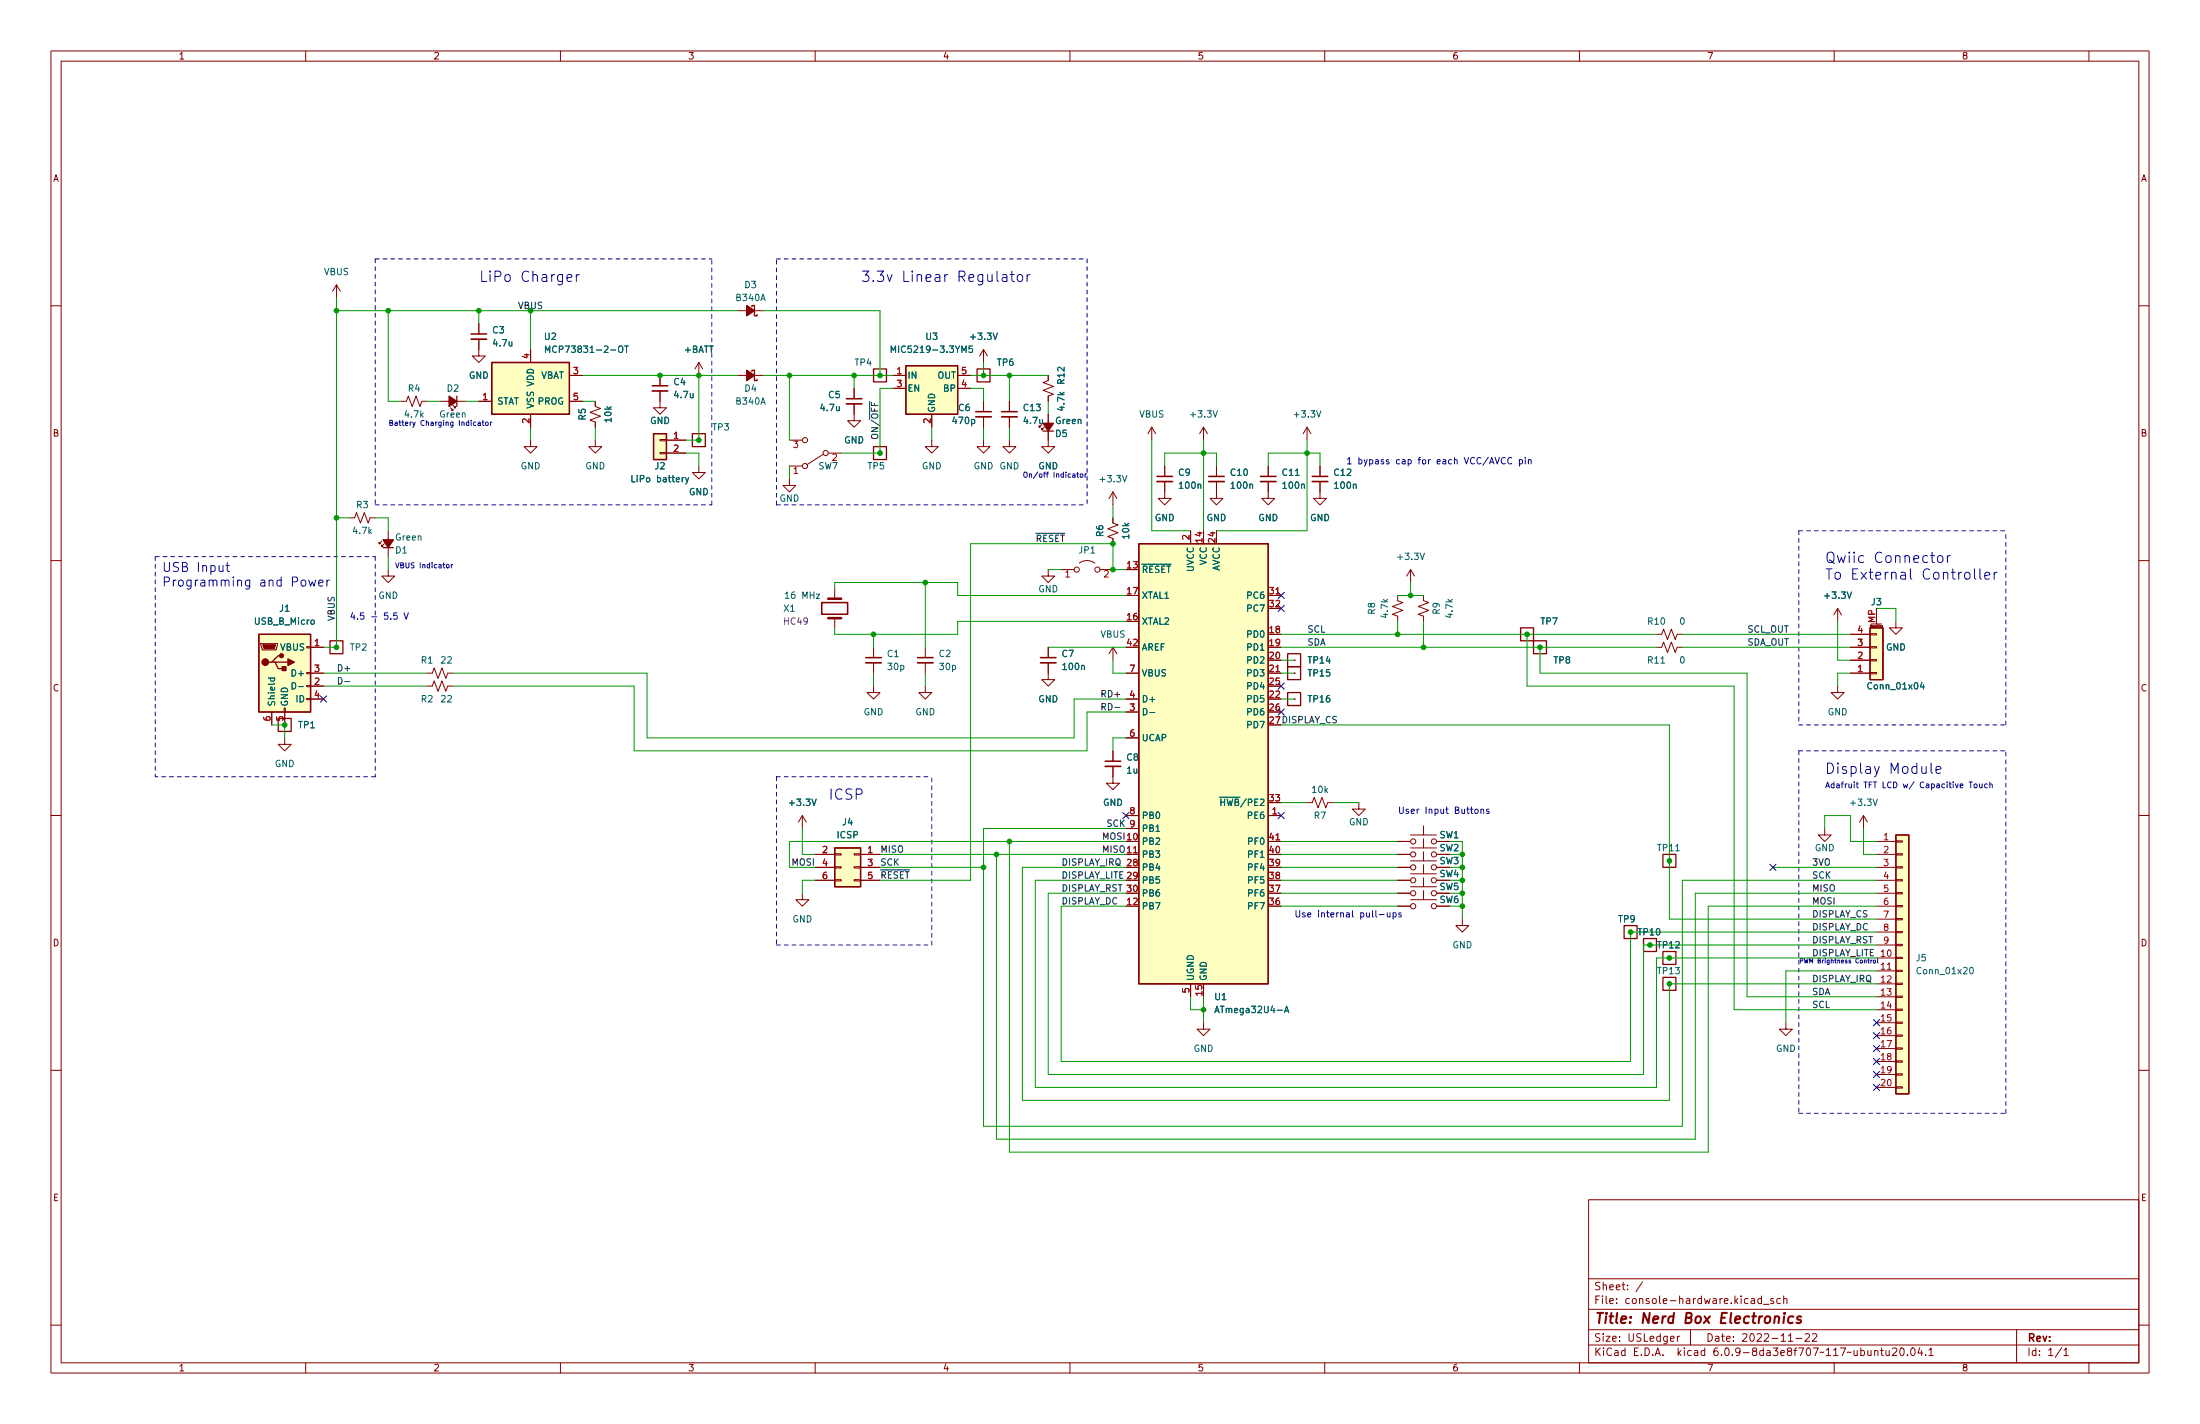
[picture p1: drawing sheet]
<svg xmlns="http://www.w3.org/2000/svg" width="432mm" height="279mm" viewBox="0 0 432 279" stroke-linecap="round" stroke-linejoin="round" font-family="sans-serif">
<g fill="none" stroke="#840000" stroke-width=".2">
<path d="M10 10h411.8v259.4h-411.8zM12 12h407.8v255.4h-407.8zM60 10v2M110 10v2M160 10v2M210 10v2M260 10v2M310 10v2M360 10v2M410 10v2M10 60h2M66 55.9l-.7 1.3"/>
<path d="M66 55.9v2.5M66 55.9l.8 1.3M419.8 60h2M78.7 78.7h1.1l.3-1 .8 2.1 .8-2.1 .7 2.1 .4-1.1h1M86.4 78.7h5M88.9 79.5l.5 .5h-.2h.2v-.2M94 66.5v3.4h1.2l-1.2 1.2-1.3-1.2h1.3M94 63.5v2M94 78.7h2.5M104.1 68.6v2.5M111.8 73.7h2.5M111.8 78.7h2.5"/>
<path d="M116.8 78.7v1.1l1.1 .3-2.1 .8 2.1 .8-2.1 .7 1 .4v1M129.5 76.7v3.3h1.3l-1.3 1.3-1.2-1.3h1.2M129.5 73.7v2M137.2 71.1l-.8 1.3M137.2 71.1v2.6M137.2 71.1l.7 1.3M144.8 73.7h5.1M144.8 61h5.1M167.6 79.2v3.4h1.3l-1.3 1.2-1.2-1.2h1.2M167.6 76.2v2M172.7 73.7h.1M175.3 73.7h2.5"/>
<path d="M175.3 76.2h2.5M188 73.7h2.5M188 76.2h2.5M193 73.7h.1M193 68.6v2.5M193 78.7v2.1M193 68.6l-.7 1.3M193 68.6l.8 1.3M198.1 78.7v2.1M205.7 73.7v1l-1 .4 2.1 .7-2.1 .8 2.1 .7-1.1 .4v1M104.1 86.4v1.2h1.3l-1.3 1.3-1.2-1.3h1.2M104.1 81.3v2.5"/>
<path d="M116.8 86.4v1.2h1.3l-1.3 1.3-1.2-1.3h1.2M129.5 88.8h1.3v.2h-1.3zM129.5 86.2h1.3v.3h-1.3zM130.8 86.4h3.8M130.8 88.9h3.8M137.2 91.4v1.3h1.2l-1.2 1.3-1.3-1.3h1.3M137.2 86.4h.1M154.9 94v1.3h1.3l-1.3 1.2-1.2-1.2h1.2M154.9 86.4h2.6M154.9 91.4h2.6M161.5 89.2l-3.1 2M162.6 88.9h2.5"/>
<path d="M172.7 88.9h.1M182.9 86.4v1.2h1.2l-1.2 1.3-1.3-1.3h1.3M182.9 81.3v2.5M193 86.4v1.2h1.3l-1.3 1.3-1.2-1.3h1.2M193 81.8v2M198.1 86.4v1.2h1.3l-1.3 1.3-1.3-1.3h1.3M198.1 81.8v2M205 83.8l-.5 .5v-.2v.2h.2M205.7 81.3v6.3h1.3l-1.3 1.3-1.2-1.3h1.2M218.4 96.5l-.7 1.3M218.4 96.5v2.6M218.4 96.5l.8 1.3"/>
<path d="M226.1 83.8l-.8 1.3M226.1 83.8v2.6M226.1 83.8l.7 1.3M228.6 94.5v3.3h1.3l-1.3 1.3-1.3-1.3h1.3M228.6 91.4v2.1M236.2 83.8l-.7 1.3M236.2 83.8v2.6M236.2 83.8l.8 1.3M238.8 94.5v3.3h1.2l-1.2 1.3-1.3-1.3h1.3M238.8 91.4v2.1M248.9 94.5v3.3h1.3l-1.3 1.3-1.3-1.3h1.3M248.9 91.4v2.1"/>
<path d="M256.5 83.8l-.7 1.3M256.5 83.8v2.6M256.5 83.8l.8 1.3M259.1 94.5v3.3h1.2l-1.2 1.3-1.3-1.3h1.3M259.1 91.4v2.1M10 110h2M68.6 101.6h1l.4-1 .7 2 .8-2 .8 2 .3-1h1.1M74.9 106.2l-.5 .5v-.3v.3h.3M75.4 106.7l-.5 .5v-.3v.3h.3M76.2 111.8v1.2h1.3l-1.3 1.3-1.3-1.3h1.3M76.2 104.1v5.1M163.8 115.6v1.9"/>
<path d="M205.7 111.8v1.2h1.3l-1.3 1.3-1.2-1.3h1.2M208.3 111.8h2.5M211.8 110.5l.2-.1a2.54 2.54 0 0 1 2.9 .1M215.9 111.8h2.5M218.4 101.6v1l1.1 .4-2.1 .8 2.1 .7-2.1 .8 1 .4v1M233.7 104.1v2.6M248.9 116.8h2.6M274.3 116.8v1.1l1 .3-2 .8 2 .8-2 .7 1 .4v1M276.9 111.8l-.8 1.2M276.9 111.8v2.5M276.9 111.8l.7 1.2M279.4 116.8v1.1l1 .3-2 .8 2 .8-2 .7 1 .4v1"/>
<path d="M360.7 119.4l-.8 1.3M360.7 119.4v2.5M360.7 119.4l.7 1.3M368.3 119.4v3M419.8 110h2M51.2 126.2h3.3v.3l-.3 1h-2.8zM53.3 139.7v2.5M55.8 138.9h.2v.8h-.2zM55.9 139.7v2.5M60.2 137h.8v.3h-.8zM60.2 134.5h.8v.2h-.8zM60.2 132h.8v.2h-.8z"/>
<path d="M60.2 126.9h.8v.2h-.8zM61 127h2.5M61 134.6h2.5M61 132.1h2.5M61 137.2h2.5M66 127h.1M83.8 132.1h1l.4-1 .8 2 .7-2 .8 2 .4-1h1M83.8 134.6h1l.4-1 .8 2 .7-2 .8 2 .4-1h1M163.8 121.3v1.9M171.4 134.6v1.3h1.3l-1.3 1.3-1.2-1.3h1.2M171.4 127v2M171.4 130v2.1"/>
<path d="M181.6 134.6v1.3h1.3l-1.3 1.3-1.3-1.3h1.3M181.6 127v2M181.6 130v2.1M205.7 130v3.4h1.3l-1.3 1.2-1.2-1.2h1.2M205.7 127v2M218.4 127v2.5M218.4 127l-.7 1.3M218.4 127l.8 1.3M221 132.1h2.5M221 137.2h2.5M221 139.7h2.5M248.9 132.1h2.6"/>
<path d="M254 132.1h.1M254 129.5h.1M254 137.2h.1M299.7 124.5h.1M302.3 127h.1M325.1 127h1l.4-1 .8 2 .7-2 .8 2 .4-1h1M325.1 124.5h1l.4-1.1 .8 2.1 .7-2.1 .8 2.1 .4-1h1M360.7 134.6v1.3h1.2l-1.2 1.3-1.3-1.3h1.3M363.2 127h3.8M363.2 132.1h3.8M363.2 129.5h3.8M363.2 124.5h3.8"/>
<path d="M367 124.3h1.3v.3h-1.3zM367 126.9h1.3v.2h-1.3zM367 129.4h1.3v.3h-1.3zM367 132h1.3v.2h-1.3zM367.3 122.4h2M369.5 122.7v.3l-.2 .1M369.5 122.7l-.2 .1 .2 .2M372.1 121.9v1.3h1.3l-1.3 1.3-1.3-1.3h1.3M10 160h2M55.9 144.8v1.3h1.2l-1.2 1.2-1.3-1.2h1.3M55.9 142.2h.1M218.4 150.4v3.3h1.3l-1.3 1.2-1.2-1.2h1.2"/>
<path d="M218.4 147.3v2.1M221 144.8h2.5M256.5 157.5h1.1l.3-1 .8 2 .8-2 .7 2 .4-1h1M266.7 157.5v1.3h1.3l-1.3 1.2-1.3-1.2h1.3M419.8 160h2M157.5 175.3v1.2h1.2l-1.2 1.3-1.3-1.3h1.3M157.5 160l-.8 1.3M157.5 160v2.6M157.5 160l.7 1.3M160 167.6h3.8M160 170.2h3.8M160 172.7h3.8"/>
<path d="M163.8 172.6h1.3v.2h-1.3zM163.8 170.1h1.3v.2h-1.3zM163.8 167.5h1.3v.3h-1.3zM167.6 172.6h1.3v.2h-1.3zM167.6 170.1h1.3v.2h-1.3zM167.6 167.5h1.3v.3h-1.3zM168.9 167.6h3.8M168.9 170.2h3.8M168.9 172.7h3.8M221 160h2.5M221 167.6h2.5M221 162.6h2.5"/>
<path d="M248.9 160h2.6M248.9 165.1h2.6M274.3 177.8h2.6M274.3 167.6h2.6M274.3 165.1h2.6M274.3 170.2h2.6M274.3 172.7h2.6M274.3 175.3h2.6M276.9 176.5h5M276.9 166.4h5M276.9 163.8h5M276.9 171.5h5"/>
<path d="M276.9 174h5M276.9 168.9h5M279.4 162.1v1.7M279.4 164.6v1.8M279.4 167.1v1.8M279.4 169.7v1.8M279.4 172.2v1.8M279.4 174.8v1.7M281.9 177.8h2.6M281.9 167.6h2.6M281.9 165.1h2.6M281.9 170.2h2.6"/>
<path d="M281.9 172.7h2.6M281.9 175.3h2.6M327.7 168.9h.1M358.1 162.6v1.2h1.3l-1.3 1.3-1.2-1.3h1.2M365.8 160l-.8 1.3M365.8 160v2.6M365.8 160l.7 1.3M368.3 177.8h3.8M368.3 167.6h3.8M368.3 165.1h3.8M368.3 170.2h3.8M368.3 172.7h3.8"/>
<path d="M368.3 175.3h3.8M372.1 177.7h1.3v.2h-1.3zM372.1 175.1h1.3v.3h-1.3zM372.1 172.6h1.3v.2h-1.3zM372.1 170.1h1.3v.2h-1.3zM372.1 167.5h1.3v.3h-1.3zM372.1 165h1.3v.2h-1.3zM233.7 193v2.6M287 180.3v1.3h1.3l-1.3 1.3-1.3-1.3h1.3M320 182.9h.1M323.8 185.4h.1M327.7 188h.1"/>
<path d="M327.7 193h.1M368.3 188h3.8M368.3 190.5h3.8M368.3 193h3.8M368.3 195.6h3.8M368.3 198.1h3.8M368.3 180.3h3.8M368.3 182.9h3.8M368.3 185.4h3.8M372.1 198h1.3v.2h-1.3zM372.1 195.5h1.3v.2h-1.3zM372.1 192.9h1.3v.3h-1.3z"/>
<path d="M372.1 190.4h1.3v.2h-1.3zM372.1 187.8h1.3v.3h-1.3zM372.1 185.3h1.3v.2h-1.3zM372.1 182.8h1.3v.2h-1.3zM372.1 180.2h1.3v.3h-1.3zM10 210h2M236.2 200.7v1.2h1.3l-1.3 1.3-1.3-1.3h1.3M350.5 200.7v1.2h1.3l-1.3 1.3-1.3-1.3h1.3M368.3 200.7h3.8M368.3 203.2h3.8M368.3 205.7h3.8M368.3 208.3h3.8"/>
<path d="M368.3 210.8h3.8M368.3 213.4h3.8M372.1 213.2h1.3v.3h-1.3zM372.1 210.7h1.3v.2h-1.3zM372.1 208.2h1.3v.2h-1.3zM372.1 205.6h1.3v.3h-1.3zM372.1 203.1h1.3v.2h-1.3zM372.1 200.5h1.3v.3h-1.3zM419.8 210h2M311.8 235.4h108v32h-108zM10 260h2M311.8 256.9h108"/>
<path d="M311.8 250.9h108M322.4 251.5l-1.3 1.9M345.7 254.9l-.4-.1-.3 .3 .2 .6h.5M345.7 254.3v1.5M346.1 255.9h1.1M348.1 254.9l-.4-.1-.2 .2 .1 .2 .5 .2v.3h-.6M349.4 254.9l-.4-.1-.3 .3 .2 .6h.5M350.1 254.9l.2-.1 .4 .1v.9M350.1 254.3v1.5M419.8 260h2M60 267.4v2M110 267.4v2"/>
<path d="M160 267.4v2M210 267.4v2M260 267.4v2M310 267.4v2M311.8 263.9h108M311.8 260.9h108M327.9 262.7l.7-.2-.1-.3h-.4l-.2 .2v.7h.6M329.2 262.2v1M329.7 262.2l-.5 .3M331.8 260.9v3M351 263.2h.9M352.5 262.6h1.2"/>
<path d="M354.3 261.8l.6-.1 .3 .4-1 1.1h1M355.7 261.8l.6-.1 .2 .1 .1 .3-.9 1.1h.9M360 267.4v2M367.9 265.1l.3-.1h.3l.1 1M367.9 265v1M369.1 265h.6M369.3 264.5v1.3l.4 .2M370.2 265v.9l.4 .1 .2-.2M370.8 265v1M371.4 264.6l.6-.1 .2 .1 .1 .3-.9 1.1h.9M373.1 264.5h.1a.8 .8 0 0 1 .6 .7 .8 .8 0 0 1-.6 .8 1 1 0 0 1-.1-1.5zM374.4 265.8v.2"/>
<path d="M375.2 264.5h.2a.8 .8 0 0 1 .5 .7 .8 .8 0 0 1-.5 .8 .99 .99 0 0 1-.2-1.5zM376.8 264.4l-.4 1.1h1M377.2 265v1M377.9 265.8v.2M378.6 264.9l.4-.4v1.5M378.6 266h.8M395.8 260.9v6.5M404.7 264.4l-1.3 1.9M405.1 264.9l.4-.4v1.5M405.1 266h.8M410 267.4v2"/>
<circle cx="158" cy="86.4" r=".51"/>
<circle cx="158" cy="91.4" r=".51"/>
<circle cx="162.1" cy="88.9" r=".51"/>
<circle cx="211.3" cy="111.8" r=".51"/>
<circle cx="215.4" cy="111.8" r=".51"/>
<circle cx="277.4" cy="167.6" r=".51"/>
<circle cx="277.4" cy="175.3" r=".51"/>
<circle cx="277.4" cy="177.8" r=".51"/>
<circle cx="277.4" cy="170.2" r=".51"/>
<circle cx="277.4" cy="172.7" r=".51"/>
<circle cx="277.4" cy="165.1" r=".51"/>
<circle cx="281.4" cy="165.1" r=".51"/>
<circle cx="281.4" cy="177.8" r=".51"/>
<circle cx="281.4" cy="172.7" r=".51"/>
<circle cx="281.4" cy="167.6" r=".51"/>
<circle cx="281.4" cy="175.3" r=".51"/>
<circle cx="281.4" cy="170.2" r=".51"/>
</g>
<path d="M350.2 258.3l-.2 1.3M350.3 257.6v.2M352 258.4a.66 .66 0 0 0-1 .3l-.1 .5 .2 .3h.7M353.5 258.4a.49 .49 0 0 0-.8 .3l.3 .2 .4 .1 .1 .3-.3 .3-.6-.1" fill="none" stroke="#840000" stroke-width=".4"/>
<g fill="none" stroke="#840000" stroke-width=".33">
<path d="M92.5 66.5h3M128 76.7h3.1M166.1 79.2h3.1M191.5 81.8h3.1M196.6 81.8h3M227.1 94.5h3M237.2 94.5h3.1M247.4 94.5h3M257.6 94.5h3M169.9 130h3.1M180.1 130h3M204.2 130h3.1"/>
<path d="M216.9 150.4h3.1"/>
</g>
<g fill="none" stroke="#840000" stroke-width=".3">
<path d="M92.5 65.5h3M128 75.7h3.1M166.1 78.2h3.1M191.5 80.8h3.1M196.6 80.8h3M227.1 93.5h3M237.2 93.5h3.1M247.4 93.5h3M257.6 93.5h3M161.3 118.2h5.1v2.3h-5.1zM169.9 129h3.1M180.1 129h3"/>
<path d="M204.2 129h3.1M216.9 149.4h3.1"/>
</g>
<g fill="none" stroke="#840000" stroke-width=".25">
<path d="M89.7 77.7v2.1M96.5 71.1h15.3v10.2h-15.3zM147.6 72.9v-.3h.5v2.1h.5v-.3M147.6 60.2v-.3h.5v2.1h.5v-.3M171.4 72.4h2.6v2.5h-2.6zM177.8 71.8h10.2v9.5h-10.2zM191.8 72.4h2.5v2.5h-2.5zM128.3 85.1h2.5v5.1h-2.5zM135.9 85.1h2.5v2.5h-2.5zM171.4 87.6h2.6v2.6h-2.6zM204.7 84.6h2.1M75.2 107.4h2"/>
<path d="M223.5 106.7h25.4v86.3h-25.4zM50.8 124.5h10.2v15.2h-10.2zM53.3 129.9h.7l.6 1.3h1.3M54 129.9h2.5M55.2 128.7h-.6l-1.3 1.2h-.6M64.8 125.7h2.5v2.6h-2.5zM252.7 130.8h2.6v2.6h-2.6zM252.7 128.3h2.6v2.5h-2.6zM252.7 135.9h2.6v2.5h-2.6zM298.4 123.2h2.6v2.5h-2.6zM301 125.7h2.5v2.6h-2.5zM367 123.2h2.6v10.2h-2.6z"/>
<path d="M54.6 141h2.5v2.5h-2.5zM163.8 166.4h5.1v7.6h-5.1zM326.4 167.6h2.5v2.6h-2.5zM372.1 163.8h2.5v50.8h-2.5zM318.8 181.6h2.5v2.6h-2.5zM322.6 184.2h2.5v2.5h-2.5zM326.4 186.7h2.5v2.5h-2.5zM326.4 191.8h2.5v2.5h-2.5z"/>
</g>
<g fill="#ffffc2" stroke="#ffffc2" stroke-width=".2">
<path d="M177.8 71.8h10.2v9.5h-10.2z"/>
<path d="M50.8 124.5h10.2v15.2h-10.2z"/>
<path d="M372.1 163.8h2.5v50.8h-2.5z"/>
<path d="M367 123.2h2.6v10.2h-2.6z"/>
<path d="M223.5 106.7h25.4v86.3h-25.4z"/>
<path d="M128.3 85.1h2.5v5.1h-2.5z"/>
<path d="M163.8 166.4h5.1v7.6h-5.1z"/>
<path d="M96.5 71.1h15.3v10.2h-15.3z"/>
</g>
<g fill="none" stroke="#006464" stroke-width=".2">
<path d="M107.1 69.2v-1.3l.4 .9 .4-.9v1.3M122.6 67.9h.7M123 67.9v1.3M174.9 69.2v-1.3l.5 .9 .4-.9v1.3M190.8 67.9h-.6v.6l.1-.1h.5l.1 .2-.1 .4-.1 .2-.5-.2M134.6 93.7l.3 .9M135.2 93.7l-.5 1.2-.1 .1M52.6 133h1.3M53.1 133v.4l.2 .2 .6-.1v-.5M57.3 133.9a.64 .64 0 0 1 .8 .7 .64 .64 0 0 1-.8 .6zM225.7 139.8h.9M377.2 133.9l-.3 .9h.8"/>
<path d="M377.5 134.3v.9M238.4 198.7l.5-1.3 .4 1.3M238.6 198.3h.6M252.1 198.7l.4-1.3 .5 1.3M252.2 198.3h.6M386.8 189.9l.1-.1a.68 .68 0 0 1 .4 .6 .68 .68 0 0 1-.4 .7 .85 .85 0 0 1-.1-1.2z"/>
</g>
<g fill="#840000" stroke="#840000" stroke-width=".25">
<path d="M56.5 129.3l1.3 .6-1.3 .7z"/>
<path d="M55.4 130.8h.7v.8h-.7z"/>
<path d="M75.2 105.9h2l-1 1.5z"/>
<path d="M146.6 72.6l1.5 1.1-1.5 1z"/>
<path d="M204.7 83.1h2.1l-1.1 1.5z"/>
<path d="M146.6 59.9l1.5 1.1-1.5 1z"/>
<path d="M88.1 77.7l1.6 1-1.6 1.1z"/>
<circle cx="52.1" cy="129.9" r=".63"/>
<circle cx="55.2" cy="128.7" r=".38"/>
</g>
<path d="M51.6 126.5h2.5l-.3 .8h-2z" fill="#840000" stroke="#840000" stroke-width=".2"/>
<path d="M162.6 117.5h2.5M162.6 121.3h2.5" fill="none" stroke="#840000" stroke-width=".51"/>
<path d="M66.4 132.9a.64 .64 0 0 1 .8 .7 .64 .64 0 0 1-.8 .6zM67.7 133.7h1M218.8 138.8h1" fill="none" stroke="#0f0f0f" stroke-width=".2"/>
<g fill="none" stroke="#0000c2" stroke-width=".2">
<path d="M111.3 54.5l.9-.1v-.4l-.6-.1-.3 .3 .1 .9h.8M113.1 53.9v1.3M113.7 53.9l-.4 .1-.2 .3M196.8 54h.7l.1 1.2M197.6 54.4l-.6 .1a.4 .4 0 0 0-.4 .3 .4 .4 0 0 0 .4 .4l.6-.1M198.3 53.9h.8M198.6 53.2v1.7l.1 .2 .4 .1M199.8 54.1a.55 .55 0 0 1 .5-.2 .55 .55 0 0 1 .4 .4v.5a.55 .55 0 0 1-.5 .4 .55 .55 0 0 1-.5-.4zM201.6 53.9v1.3M202.2 53.9l-.4 .1-.2 .3M93.4 82.9l-.3-.1-.2 .2 .1 .4h.4M93.8 82.9h.4l.1 .6"/>
<path d="M94.3 83.1l-.5 .2 .1 .2 .4-.1M94.6 82.8h.4M94.8 82.5v.8l.2 .2M95.3 82.9h.5l-.1 .5h-.4zM96.3 82.8v.7M96.5 82.8l-.2 .2M210.6 93h.3l.1 .7M211 93.2l-.5 .2 .2 .3 .3-.1M211.3 93h.4M211.5 92.6v.9l.2 .2M212.1 93.1h.4l-.1 .5h-.3zM213 93v.7"/>
<path d="M213.3 93l-.3 .2M295.4 89.9a.6 .6 0 0 0-.8 .4 .6 .6 0 0 0 .6 .7l.2-.1M296.7 89.9a.6 .6 0 0 0-.8 .4 .6 .6 0 0 0 .6 .7l.2-.1M298.2 90.2h.4l.2 .2-.1 .6h-.5M298.2 90.2v1.3M299.4 89.8v.1M299.4 90.2v.8M300 90.3l.5-.1v.8M300 90.2v.8M44.4 110.9h.6M44.6 110.4v1.5l.1 .1 .3 .1M59.2 114l.2-.2 .5 .2 .1 .7-.1 .2-.5 .1-.2-.2z"/>
<path d="M60.6 113.8l.4 1.2 .3-.9 .3 .9 .4-1.2M62.6 114.4l.8-.2-.1-.3-.5-.1-.2 .3v.8h.7M64.2 113.8v1.2M64.7 113.8l-.4 .1-.1 .2M87.7 110.9h.4l-.1 .5-.3-.1zM88.6 110.8v.6M88.9 110.8l-.3 .1M380.4 109.2a.55 .55 0 0 1 .5-.2 .55 .55 0 0 1 .4 .4v.6a.55 .55 0 0 1-.5 .4 .55 .55 0 0 1-.5-.4zM382.2 109v1.4M382.8 109l-.4 .1-.2 .3M385.8 112.4a.55 .55 0 0 1 .9 .3v.6a.55 .55 0 0 1-.6 .4 .55 .55 0 0 1-.5-.4v-.6zM387.5 111.6v1.8l.3 .2"/>
<path d="M388.6 111.6v1.8l.3 .2M389.6 113l.9-.2-.1-.4-.5-.1-.3 .3 .1 .9h.7M391.4 112.3v1.3M392 112.3l-.4 .1-.2 .3M77.9 120.2h-.6l-.1 .6 .2-.1 .4 .1 .2 .2-.1 .4-.2 .1-.5-.1M79.3 120.2l.4 1.3 .4-1.3M289.5 158.9l.2-.1 .4 .1v.5l-.1 .1h-.5zM290.7 158.9l.4-.1 .1 .8M290.7 158.8v.8M292.2 158.8h-.3l-.1 .1v.2l.4 .1v.3h-.4M379 149.7v1.8l.3 .2M380 151.1l1-.2-.1-.4-.6-.1-.3 .3 .1 .9h.8"/>
<path d="M386.5 153.4h.6M386.8 153.4v1.2M387.6 153.9l.2-.1 .2 .2v.4l-.2 .2-.4-.2zM388.5 153.8l.1 .7h.4M389 153.8v.8M390.1 153.9l-.4-.1-.2 .2 .1 .5h.5M390.5 153.9h.5v.7M390.5 153.4v1.2M270.7 179.4h1M272.3 179.1v.8l.5-.1M272.8 179.1v.8M273.4 179.1h.4l.2 .2-.1 .6h-.5"/>
<path d="M273.4 179.1v1.3M275 179.1h-.3l-.2 .2 .1 .1 .4 .2v.3h-.5M366.7 188.1v.7l.2 .2M367.2 188.4v.6M367.4 188.4l-.2 .1M367.8 188.4h.2l.1 .1-.1 .5-.3-.2zM368.5 188.1v.7l.1 .2"/>
</g>
<g fill="none" stroke="#0000c2" stroke-width=".2" stroke-dasharray=".8 .8">
<path d="M73.7 50.8v48.3M73.7 50.8h66M152.4 50.8h61M213.4 50.8v48.3M73.7 99.1h66M139.7 99.1v-48.3M152.4 99.1v-48.3M152.4 99.1h61M30.5 109.2h43.2M30.5 109.2v43.2M73.7 109.2v43.2M353.1 104.1v38.1"/>
<path d="M353.1 104.1h40.6M73.7 152.4h-43.2M152.4 152.4v33M152.4 152.4h30.5M353.1 147.3h40.6M353.1 147.3v71.1M353.1 142.2h40.6M393.7 142.2v-38.1M152.4 185.4h30.5M182.9 185.4v-33M353.1 218.4h40.6M393.7 218.4v-71.1"/>
</g>
<g fill="none" stroke="#009600" stroke-width=".2">
<path d="M66 58.4v68.6h-2.5M66 61h78.8M76.2 61v17.7h2.5M83.8 78.7h2.6M91.4 78.7h2.6M94 61v2.5M104.1 61v7.6M114.3 73.7h30.5M114.3 78.7h2.5M137.2 73.7v12.7h-2.6M149.9 61h22.8v12.7M149.9 73.7h25.4"/>
<path d="M154.9 73.7v12.7M167.6 73.7v2.5M175.3 76.2h-2.6v12.7h-7.6M190.5 76.2h2.5v2.5M190.5 73.7h15.2M193 71.1v2.6M198.1 73.7v5M205.7 78.7v2.6M104.1 83.8v2.6M116.8 83.8v2.6M134.6 88.9h2.6v2.5M154.9 91.4v2.6"/>
<path d="M182.9 83.8v2.6M193 83.8v2.6M198.1 83.8v2.6M218.4 99.1v2.5M226.1 86.4v17.7h7.6M228.6 91.4v-2.5h10.2v2.5M236.2 86.4v17.7M248.9 91.4v-2.5h10.2v2.5M256.5 86.4v17.7h-17.7M66 101.6h2.6M73.7 101.6h2.5v2.5M76.2 109.2v2.6"/>
<path d="M163.8 115.6v-1.3h24.2v2.5h33M181.6 114.3v12.7M205.7 111.8h2.6M221 111.8h-2.6v-5.1h-27.9v66h-17.8M274.3 116.8h5.1M276.9 114.3v2.5M368.3 119.4h3.8v2.5M63.5 132.1h20.3M63.5 134.6h20.3M88.9 132.1h38.1v12.7h83.8v-7.6h10.2M88.9 134.6h35.6v12.7h88.9v-7.6h7.6M171.4 124.5v2.5"/>
<path d="M171.4 132.1v2.5M181.6 132.1v2.5M205.7 127h15.3M218.4 129.5v2.6h2.6M221 121.9h-33v2.6h-24.2v-1.3M251.5 124.5h73.6M251.5 127h73.6M251.5 132.1h2.5M251.5 137.2h2.5M251.5 129.5h2.5M274.3 121.9v2.6M279.4 121.9v5.1"/>
<path d="M299.7 124.5v10.1h40.7v63.5h27.9M302.3 127v5.1h40.6v63.5h25.4M330.2 124.5h33M330.2 127h33M360.7 121.9v7.6h2.5M363.2 132.1h-2.5v2.5M53.3 142.2h2.6v2.6M221 144.8h-2.6v2.5M251.5 142.2h76.2v38.1h40.6M251.5 157.5h5M261.6 157.5h5.1M157.5 162.6v5h2.5"/>
<path d="M160 172.7h-2.5v2.6M172.7 167.6h48.3M172.7 170.2h20.3M195.6 167.6v55.9h137.1v-48.2h35.6M198.1 165.1v61h137.2v-48.3h33M221 162.6h-28v58.4h137.2v-48.3h38.1M221 172.7h-17.8v40.7h121.9v-25.4h43.2M221 165.1h-66.1v5.1h5.1M221 170.2h-20.3v45.7h127v-22.9h40.6M221 175.3h-15.3v35.5h116.9v-25.4h45.7M221 177.8h-12.7v30.5h111.7v-25.4h48.3M251.5 172.7h22.8"/>
<path d="M251.5 167.6h22.8M251.5 165.1h22.8M251.5 170.2h22.8M251.5 177.8h22.8M251.5 175.3h22.8M284.5 172.7h2.5M284.5 167.6h2.5M284.5 165.1h2.5v15.2M284.5 170.2h2.5M284.5 177.8h2.5M284.5 175.3h2.5M348 170.2h20.3"/>
<path d="M358.1 162.6v-2.6h5.1v5.1h5.1M365.8 162.6v5h2.5M233.7 195.6v2.5h2.5M236.2 195.6v5.1M368.3 190.5h-17.8v10.2"/>
</g>
<g fill="none" stroke="#000084" stroke-width=".2">
<path d="M250.9 118.8l1.2 1.2M250.9 116.2l1.2 1.2M252.1 118.8l-1.2 1.2M252.1 116.2l-1.2 1.2M62.9 136.6l1.2 1.2M64.1 136.6l-1.2 1.2M250.9 134l1.2 1.2M250.9 139.1l1.2 1.2M252.1 134l-1.2 1.2M252.1 139.1l-1.2 1.2M220.4 159.4l1.2 1.2M221.6 159.4l-1.2 1.2"/>
<path d="M250.9 159.4l1.2 1.2M252.1 159.4l-1.2 1.2M347.4 169.6l1.2 1.2M348.6 169.6l-1.2 1.2M367.7 205.1l1.2 1.2M367.7 202.6l1.2 1.2M367.7 200.1l1.2 1.2M367.7 207.7l1.2 1.2M367.7 210.2l1.2 1.2M367.7 212.8l1.2 1.2M368.9 205.1l-1.2 1.2M368.9 202.6l-1.2 1.2"/>
<path d="M368.9 200.1l-1.2 1.2M368.9 207.7l-1.2 1.2M368.9 210.2l-1.2 1.2M368.9 212.8l-1.2 1.2"/>
</g>
<g fill="#009600" stroke="#009600" stroke-width=".2">
<circle cx="218.4" cy="111.8" r=".46"/>
<circle cx="218.4" cy="106.7" r=".46"/>
<circle cx="236.2" cy="88.9" r=".46"/>
<circle cx="327.7" cy="188" r=".46"/>
<circle cx="327.7" cy="193" r=".46"/>
<circle cx="236.2" cy="198.1" r=".46"/>
<circle cx="323.8" cy="185.4" r=".46"/>
<circle cx="327.7" cy="168.9" r=".46"/>
<circle cx="287" cy="170.2" r=".46"/>
<circle cx="287" cy="167.6" r=".46"/>
<circle cx="279.4" cy="127" r=".46"/>
<circle cx="287" cy="172.7" r=".46"/>
<circle cx="320" cy="182.9" r=".46"/>
<circle cx="287" cy="175.3" r=".46"/>
<circle cx="287" cy="177.8" r=".46"/>
<circle cx="274.3" cy="124.5" r=".46"/>
<circle cx="302.3" cy="127" r=".46"/>
<circle cx="299.7" cy="124.5" r=".46"/>
<circle cx="256.5" cy="88.9" r=".46"/>
<circle cx="276.9" cy="116.8" r=".46"/>
<circle cx="198.1" cy="73.7" r=".46"/>
<circle cx="193" cy="73.7" r=".46"/>
<circle cx="66" cy="101.6" r=".46"/>
<circle cx="66" cy="127" r=".46"/>
<circle cx="55.9" cy="142.2" r=".46"/>
<circle cx="181.6" cy="114.3" r=".46"/>
<circle cx="172.7" cy="88.9" r=".46"/>
<circle cx="171.4" cy="124.5" r=".46"/>
<circle cx="193" cy="170.2" r=".46"/>
<circle cx="195.6" cy="167.6" r=".46"/>
<circle cx="198.1" cy="165.1" r=".46"/>
<circle cx="129.5" cy="73.7" r=".46"/>
<circle cx="137.2" cy="73.7" r=".46"/>
<circle cx="137.2" cy="86.4" r=".46"/>
<circle cx="154.9" cy="73.7" r=".46"/>
<circle cx="172.7" cy="73.7" r=".46"/>
<circle cx="167.6" cy="73.7" r=".46"/>
<circle cx="104.1" cy="61" r=".46"/>
<circle cx="94" cy="61" r=".46"/>
<circle cx="76.2" cy="61" r=".46"/>
<circle cx="66" cy="61" r=".46"/>
</g>
<g font-size="2.8" fill="#0000c2">
<text x="94" y="55.3">LiPo Charger</text>
<text x="168.9" y="55.3">3.3v Linear Regulator</text>
<text x="358.1" y="110.5">Qwiic Connector</text>
<text x="358.1" y="113.7">To External Controller</text>
<text x="358.1" y="151.8">Display Module</text>
<text x="162.6" y="156.9">ICSP</text>
</g>
<text font-size="2.8" fill="#840000" x="312.8" y="259.7">Title: Nerd Box Electronics</text>
<g font-size="2.5" fill="#0000c2">
<text x="31.7" y="112.2">USB Input</text>
<text x="31.7" y="115.1">Programming and Power</text>
</g>
<g font-size="2.1" fill="#840000">
<text x="312.8" y="255.9">File: console-hardware.kicad_sch</text>
<text x="312.8" y="253.2">Sheet: /</text>
<text x="312.8" y="263.2">Size: USLedger</text>
<text x="334.8" y="263.2">Date: 2022-11-22</text>
<text x="397.8" y="263.2">Rev:</text>
<text x="312.8" y="266">KiCad E.D.A. kicad 6.0.9-8da3e8f707~117~ubuntu20.04.1</text>
<text x="397.8" y="266">Id: 1/1</text>
</g>
<g font-size="1.8" fill="#840000">
<text x="35" y="11.7">1</text>
<text x="85" y="11.7">2</text>
<text x="135" y="11.7">3</text>
<text x="185" y="11.7">4</text>
<text x="235" y="11.7">5</text>
<text x="285" y="11.7">6</text>
<text x="335" y="11.7">7</text>
<text x="385" y="11.7">8</text>
<text x="10.3" y="35.6">A</text>
<text x="420.1" y="35.6">A</text>
<text x="10.3" y="85.7">B</text>
<text x="420.1" y="85.7">B</text>
<text x="10.3" y="135.6">C</text>
<text x="420.1" y="135.6">C</text>
<text x="10.3" y="185.7">D</text>
<text x="420.1" y="185.7">D</text>
<text x="10.4" y="235.7">E</text>
<text x="420.2" y="235.7">E</text>
<text x="35" y="269.1">1</text>
<text x="85" y="269.1">2</text>
<text x="135" y="269.1">3</text>
<text x="185" y="269.1">4</text>
<text x="235" y="269.1">5</text>
<text x="285" y="269.1">6</text>
<text x="335" y="269.1">7</text>
<text x="385" y="269.1">8</text>
</g>
<g font-size="1.8" fill="#006464">
<text x="63.6" y="54">VBUS</text>
<text x="144.6" y="59.1">B340A</text>
<text x="146.2" y="56.5">D3</text>
<text x="96.7" y="65.4">C3</text>
<text x="96.9" y="68">4.7u</text>
<text x="106.9" y="66.7">U2</text>
<text x="108.4" y="69.2">MCP73831-2-OT</text>
<text x="134.3" y="69.2">+BATT</text>
<text x="167.8" y="71.8">TP4</text>
<text x="175.9" y="69.2">MIC5219-3.3YM5</text>
<text x="181.7" y="66.7">U3</text>
<text x="190.7" y="66.7">+3.3V</text>
<text x="195.8" y="71.8">TP6</text>
<text x="80.1" y="76.8">R4</text>
<text x="87.8" y="76.8">D2</text>
<text x="92" y="74.3">GND</text>
<text x="105.9" y="74.3">VBAT</text>
<text x="132.3" y="75.6">C4</text>
<text x="146.2" y="76.8">D4</text>
<text x="178.1" y="74.3">IN</text>
<text x="178.1" y="76.8">EN</text>
<text x="184" y="74.3">OUT</text>
<text x="185.2" y="76.8">BP</text>
<text x="208.9" y="75.3" transform="rotate(-90 208.9 75.3)">R12</text>
<text x="79.6" y="81.9">4.7k</text>
<text x="86.3" y="81.9">Green</text>
<text x="97.5" y="79.4">STAT</text>
<text x="104.8" y="80.3" transform="rotate(-90 104.8 80.3)">VSS VDD</text>
<text x="105.5" y="79.4">PROG</text>
<text x="114.9" y="82.4" transform="rotate(-90 114.9 82.4)">R5</text>
<text x="120" y="82.8" transform="rotate(-90 120 82.8)">10k</text>
<text x="127.6" y="83.2">GND</text>
<text x="132.5" y="78.1">4.7u</text>
<text x="144.6" y="79.4">B340A</text>
<text x="161.2" y="80.7">4.7u</text>
<text x="162.7" y="78.1">C5</text>
<text x="183.5" y="81" transform="rotate(-90 183.5 81)">GND</text>
<text x="187.1" y="83.2">470p</text>
<text x="188.1" y="80.6">C6</text>
<text x="201" y="80.6">C13</text>
<text x="201.1" y="83.2">4.7u</text>
<text x="207.2" y="83.2">Green</text>
<text x="208.9" y="80.5" transform="rotate(-90 208.9 80.5)">4.7k</text>
<text x="223.6" y="81.9">VBUS</text>
<text x="233.9" y="81.9">+3.3V</text>
<text x="254.2" y="81.9">+3.3V</text>
<text x="139.9" y="84.5">TP3</text>
<text x="165.7" y="87">GND</text>
<text x="207.2" y="85.7">D5</text>
<text x="102.2" y="92.1">GND</text>
<text x="114.9" y="92.1">GND</text>
<text x="124.4" y="94.6">LiPo battery</text>
<text x="128.6" y="92.1">J2</text>
<text x="160.6" y="92.1">SW7</text>
<text x="170.4" y="92.1">TP5</text>
<text x="180.9" y="92.1">GND</text>
<text x="191.1" y="92.1">GND GND</text>
<text x="203.8" y="92.1">GND</text>
<text x="216.1" y="94.6">+3.3V</text>
<text x="231.3" y="93.4">C9</text>
<text x="231.6" y="95.9">100n</text>
<text x="241.6" y="93.4">C10</text>
<text x="241.8" y="95.9">100n</text>
<text x="251.8" y="93.4">C11</text>
<text x="251.9" y="95.9">100n</text>
<text x="261.9" y="93.4">C12</text>
<text x="262.1" y="95.9">100n</text>
<text x="70" y="99.7">R3</text>
<text x="135.2" y="97.2">GND</text>
<text x="153" y="98.4">GND</text>
<text x="69.4" y="104.8">4.7k</text>
<text x="77.7" y="106">Green</text>
<text x="216.5" y="105.3" transform="rotate(-90 216.5 105.3)">R6</text>
<text x="221.6" y="105.6" transform="rotate(-90 221.6 105.6)">10k</text>
<text x="226.6" y="102.2">GND</text>
<text x="236.8" y="102.2">GND</text>
<text x="247" y="102.2">GND</text>
<text x="257.1" y="102.2">GND</text>
<text x="77.7" y="108.6">D1</text>
<text x="211.8" y="108.6">JP1</text>
<text x="224" y="112.4">~{RESET}</text>
<text x="234.3" y="112.2" transform="rotate(-90 234.3 112.2)">UVCC</text>
<text x="236.9" y="110.9" transform="rotate(-90 236.9 110.9)">VCC</text>
<text x="239.4" y="112.2" transform="rotate(-90 239.4 112.2)">AVCC</text>
<text x="274.5" y="109.9">+3.3V</text>
<text x="74.2" y="117.5">GND</text>
<text x="154.4" y="117.5">16 MHz</text>
<text x="203.8" y="116.2">GND</text>
<text x="224" y="117.5">XTAL1</text>
<text x="245" y="117.5">PC6</text>
<text x="358.3" y="117.5">+3.3V</text>
<text x="367.3" y="118.7">J3</text>
<text x="50" y="122.6">USB_B_Micro</text>
<text x="54.9" y="120">J1</text>
<text x="153.9" y="120">X1</text>
<text x="216" y="125.1">VBUS</text>
<text x="224" y="122.6">XTAL2</text>
<text x="245" y="125.1">PD0</text>
<text x="245" y="120">PC7</text>
<text x="269.9" y="120.5" transform="rotate(-90 269.9 120.5)">R8</text>
<text x="272.4" y="121.1" transform="rotate(-90 272.4 121.1)">4.7k</text>
<text x="282.6" y="120.5" transform="rotate(-90 282.6 120.5)">R9</text>
<text x="285.1" y="121.1" transform="rotate(-90 285.1 121.1)">4.7k</text>
<text x="302.4" y="122.6">TP7</text>
<text x="323.5" y="122.6">R10</text>
<text x="329.7" y="122.6">0</text>
<text x="55" y="127.6">VBUS</text>
<text x="68.8" y="127.6">TP2</text>
<text x="82.7" y="130.2">R1</text>
<text x="86.6" y="130.2">22</text>
<text x="174.2" y="128.9">C1</text>
<text x="174.3" y="131.5">30p</text>
<text x="184.3" y="128.9">C2</text>
<text x="184.5" y="131.5">30p</text>
<text x="208.5" y="128.9">C7</text>
<text x="208.7" y="131.5">100n</text>
<text x="224" y="127.6">AREF</text>
<text x="245" y="127.6">PD1</text>
<text x="245" y="130.2">PD2</text>
<text x="256.8" y="130.2">TP14</text>
<text x="305" y="130.2">TP8</text>
<text x="323.5" y="130.2">R11</text>
<text x="329.7" y="130.2">0</text>
<text x="370.1" y="127.6">GND</text>
<text x="57.6" y="132.7">D+</text>
<text x="58.1" y="135.3">D-</text>
<text x="58.2" y="137.8">ID</text>
<text x="82.7" y="137.8">R2</text>
<text x="86.6" y="137.8">22</text>
<text x="203.8" y="137.8">GND</text>
<text x="224" y="137.8">D+</text>
<text x="224" y="132.7">VBUS</text>
<text x="245" y="132.7">PD3</text>
<text x="245" y="137.8">PD5</text>
<text x="245" y="135.3">PD4</text>
<text x="256.8" y="132.7">TP15</text>
<text x="256.8" y="137.8">TP16</text>
<text x="366.9" y="135.3">Conn_01x04</text>
<text x="54" y="138.7" transform="rotate(-90 54 138.7)">Shield</text>
<text x="56.5" y="138.7" transform="rotate(-90 56.5 138.7)">GND</text>
<text x="58.6" y="142.9">TP1</text>
<text x="169.5" y="140.3">GND</text>
<text x="179.6" y="140.3">GND</text>
<text x="224" y="140.3">D-</text>
<text x="245" y="140.3">PD6</text>
<text x="245" y="142.9">PD7</text>
<text x="358.7" y="140.3">GND</text>
<text x="221.2" y="149.2">C8</text>
<text x="224" y="145.4">UCAP</text>
<text x="53.9" y="150.5">GND</text>
<text x="221.2" y="151.8">1u</text>
<text x="257.6" y="155.6">10k</text>
<text x="155.1" y="158.1">+3.3V</text>
<text x="165.4" y="161.9">J4</text>
<text x="216.5" y="158.1">GND</text>
<text x="224" y="160.7">PB0</text>
<text x="239" y="158.1">~{HWB}/PE2</text>
<text x="245.1" y="160.7">PE6</text>
<text x="257.9" y="160.7">R7</text>
<text x="264.7" y="161.9">GND</text>
<text x="363.4" y="158.1">+3.3V</text>
<text x="164.3" y="164.5">ICSP</text>
<text x="224" y="165.7">PB2</text>
<text x="224" y="163.2">PB1</text>
<text x="245.2" y="165.7">PF0</text>
<text x="282.6" y="167">SW2</text>
<text x="282.6" y="164.5">SW1</text>
<text x="325.4" y="167">TP11</text>
<text x="356.2" y="167">GND</text>
<text x="224" y="168.3">PB3</text>
<text x="224" y="170.8">PB4</text>
<text x="224" y="173.4">PB5</text>
<text x="245.2" y="173.4">PF5</text>
<text x="245.2" y="170.8">PF4</text>
<text x="245.2" y="168.3">PF1</text>
<text x="282.6" y="172.1">SW4</text>
<text x="282.6" y="169.5">SW3</text>
<text x="224" y="178.4">PB7</text>
<text x="224" y="175.9">PB6</text>
<text x="245.2" y="178.4">PF7</text>
<text x="245.2" y="175.9">PF6</text>
<text x="282.6" y="177.2">SW6</text>
<text x="282.6" y="174.6">SW5</text>
<text x="155.5" y="181">GND</text>
<text x="317.7" y="181">TP9</text>
<text x="321.6" y="183.5">TP10</text>
<text x="285.1" y="186.1">GND</text>
<text x="325.4" y="186.1">TP12</text>
<text x="325.4" y="191.1">TP13</text>
<text x="376.1" y="188.6">J5</text>
<text x="376.6" y="191.1">Conn_01x20</text>
<text x="234.3" y="192.5" transform="rotate(-90 234.3 192.5)">UGND</text>
<text x="236.9" y="192.5" transform="rotate(-90 236.9 192.5)">GND</text>
<text x="238.5" y="196.2">U1</text>
<text x="239.2" y="198.8">ATmega32U4-A</text>
<text x="234.3" y="206.4">GND</text>
<text x="348.6" y="206.4">GND</text>
</g>
<g font-size="1.8" fill="#0f0f0f">
<text x="101.6" y="60.6">VBUS</text>
<text x="172.4" y="86.4" transform="rotate(-90 172.4 86.4)">ON/~{OFF}</text>
<text x="203.2" y="106.3">~{RESET}</text>
<text x="65.7" y="121.9" transform="rotate(-90 65.7 121.9)">VBUS</text>
<text x="256.5" y="124.1">SCL</text>
<text x="342.9" y="124.1">SCL_OUT</text>
<text x="66" y="131.7">D+</text>
<text x="256.5" y="126.7">SDA</text>
<text x="342.9" y="126.7">SDA_OUT</text>
<text x="215.9" y="136.8">RD+</text>
<text x="215.9" y="139.4">RD-</text>
<text x="249.2" y="142">27DISPLAY_CS</text>
<text x="172.7" y="167.3">MISO</text>
<text x="216.5" y="167.3">MISO11</text>
<text x="216.5" y="164.8">MOSI10</text>
<text x="217.2" y="162.2">SCK 9</text>
<text x="155.5" y="169.8">MOSI</text>
<text x="172.7" y="172.4">~{RESET}</text>
<text x="172.7" y="169.8">SCK</text>
<text x="208.3" y="169.8">DISPLAY_IRQ</text>
<text x="208.3" y="172.4">DISPLAY_LITE 29</text>
<text x="355.6" y="169.8">3VO</text>
<text x="355.6" y="172.4">SCK</text>
<text x="208.3" y="177.5">DISPLAY_DC</text>
<text x="208.3" y="174.9">DISPLAY_RST 30</text>
<text x="355.6" y="180">DISPLAY_CS</text>
<text x="355.6" y="177.5">MOSI</text>
<text x="355.6" y="174.9">MISO</text>
<text x="355.6" y="182.5">DISPLAY_DC</text>
<text x="355.6" y="185.1">DISPLAY_RST</text>
<text x="355.6" y="192.7">DISPLAY_IRQ</text>
<text x="355.6" y="195.2">SDA</text>
<text x="355.6" y="197.8">SCL</text>
</g>
<g font-size="1.8" fill="#a90000">
<text x="103.9" y="70.3" transform="rotate(-90 103.9 70.3)">4</text>
<text x="112.5" y="73.4">3</text>
<text x="176" y="73.4">1</text>
<text x="176" y="75.9">3</text>
<text x="188.7" y="75.9">4</text>
<text x="188.7" y="73.4">5</text>
<text x="94.8" y="78.5">1</text>
<text x="103.9" y="83" transform="rotate(-90 103.9 83)">2</text>
<text x="112.5" y="78.5">5</text>
<text x="182.6" y="83" transform="rotate(-90 182.6 83)">2</text>
<text x="132.2" y="86.1">1</text>
<text x="132.2" y="88.6">2</text>
<text x="155.7" y="87.9">3</text>
<text x="155.7" y="93">1</text>
<text x="163.3" y="90.4">2</text>
<text x="233.4" y="105.9" transform="rotate(-90 233.4 105.9)">2</text>
<text x="236" y="106.4" transform="rotate(-90 236 106.4)">14</text>
<text x="238.5" y="106.4" transform="rotate(-90 238.5 106.4)">24</text>
<text x="209.1" y="113.3">1</text>
<text x="216.7" y="113.3">2</text>
<text x="221.3" y="111.5">13</text>
<text x="221.3" y="116.6">17</text>
<text x="249.2" y="116.6">31</text>
<text x="249.2" y="119.1">32</text>
<text x="221.3" y="121.7">16</text>
<text x="249.2" y="124.2">18</text>
<text x="364.6" y="124.2">4</text>
<text x="368" y="122.2" transform="rotate(-90 368 122.2)">MP</text>
<text x="61.7" y="126.7">1</text>
<text x="61.7" y="131.8">3</text>
<text x="221.3" y="126.7">42</text>
<text x="221.8" y="131.8">7</text>
<text x="249.2" y="126.7">19</text>
<text x="249.2" y="129.3">20</text>
<text x="249.2" y="131.8">21</text>
<text x="364.6" y="131.8">1</text>
<text x="364.6" y="129.3">2</text>
<text x="364.6" y="126.7">3</text>
<text x="61.7" y="134.4">2</text>
<text x="61.7" y="136.9">4</text>
<text x="221.8" y="136.9">4</text>
<text x="249.2" y="136.9">22</text>
<text x="249.2" y="134.4">25</text>
<text x="53.1" y="141.5" transform="rotate(-90 53.1 141.5)">6</text>
<text x="55.6" y="141.5" transform="rotate(-90 55.6 141.5)">5</text>
<text x="221.8" y="139.4">3</text>
<text x="249.2" y="139.4">26</text>
<text x="249.2" y="142">27</text>
<text x="221.8" y="144.5">6</text>
<text x="221.8" y="159.8">8</text>
<text x="249.2" y="157.2">33</text>
<text x="249.7" y="159.8">1</text>
<text x="161.4" y="167.4">2</text>
<text x="170.3" y="167.4">1</text>
<text x="221.3" y="164.8">10</text>
<text x="221.3" y="167.4">11</text>
<text x="221.8" y="162.3">9</text>
<text x="249.2" y="167.4">40</text>
<text x="249.2" y="164.8">41</text>
<text x="369.7" y="164.8">1</text>
<text x="369.7" y="167.4">2</text>
<text x="161.4" y="169.9">4</text>
<text x="161.4" y="172.5">6</text>
<text x="170.3" y="169.9">3</text>
<text x="170.3" y="172.5">5</text>
<text x="221.3" y="169.9">28</text>
<text x="221.3" y="172.5">29</text>
<text x="249.2" y="172.5">38</text>
<text x="249.2" y="169.9">39</text>
<text x="369.7" y="169.9">3</text>
<text x="369.7" y="172.5">4</text>
<text x="221.3" y="177.5">12</text>
<text x="221.3" y="175">30</text>
<text x="249.2" y="177.5">36</text>
<text x="249.2" y="175">37</text>
<text x="369.7" y="175">5</text>
<text x="369.7" y="177.5">6</text>
<text x="369.7" y="180.1">7</text>
<text x="369.7" y="182.6">8</text>
<text x="369.7" y="185.2">9</text>
<text x="369.2" y="187.7">10</text>
<text x="369.2" y="190.2">11</text>
<text x="233.4" y="194.8" transform="rotate(-90 233.4 194.8)">5</text>
<text x="236" y="195.3" transform="rotate(-90 236 195.3)">15</text>
<text x="369.2" y="192.8">12</text>
<text x="369.2" y="195.3">13</text>
<text x="369.2" y="197.9">14</text>
<text x="369.2" y="200.4">15</text>
<text x="369.2" y="202.9">16</text>
<text x="369.2" y="205.5">17</text>
<text x="369.2" y="208">18</text>
<text x="369.2" y="210.6">19</text>
<text x="369.2" y="213.1">20</text>
</g>
<g font-size="1.8" fill="#0000c2">
<text x="264.2" y="91.1">1 bypass cap for each VCC/AVCC pin</text>
<text x="68.6" y="121.6">4.5 - 5.5 V</text>
<text x="274.3" y="159.7">User Input Buttons</text>
<text x="254" y="180">Use internal pull-ups</text>
<text x="355.6" y="187.6">DISPLAY_LITE</text>
</g>
<text font-size="1.8" fill="#840084" x="153.9" y="122.6">HC49</text>
<text font-size="1.6" fill="#0000c2" x="358.1" y="154.6">Adafruit TFT LCD w/ Capacitive Touch</text>
<g font-size="1.4" fill="#0000c2">
<text x="76.2" y="83.5">Battery Charging Indicator</text>
<text x="200.7" y="93.7">On/off Indicator</text>
<text x="77.5" y="111.5">VBUS Indicator</text>
</g>
<text font-size="1.2" fill="#0000c2" x="353.1" y="189">PWM Brightness Control</text>
<text font-size=".5" fill="#840000" x="367.1" y="123">Mounting</text>
</svg>
